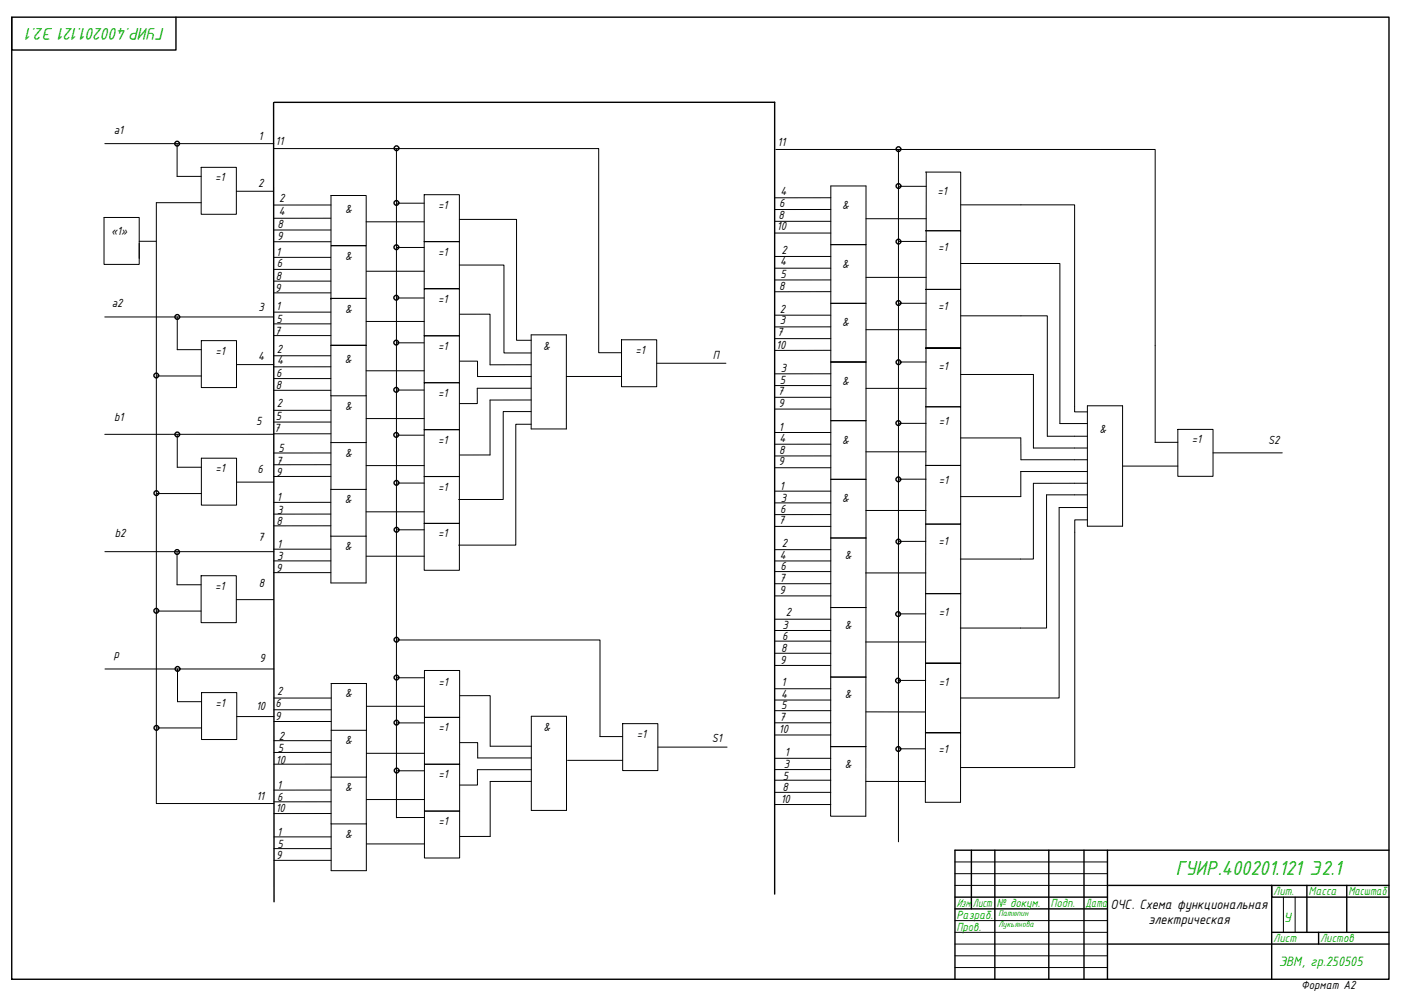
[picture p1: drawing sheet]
<svg xmlns="http://www.w3.org/2000/svg" width="594mm" height="420mm" viewBox="0 0 594 420" stroke-linecap="round" stroke-linejoin="round" font-family="sans-serif">
<path d="M5 7.3h584v407.9h-584z" fill="none" stroke="#000" stroke-width=".59"/>
<!-- layer: 0 -->
<g fill="none" stroke="#000" stroke-width=".59">
<path d="M5 7.3v13.9h69.6v-13.9M116 43.5l.2 338.8M116.2 43.4h212.3v335.7M411.9 360.5v24.8M421.9 360.5v54.7M444.7 360.5v54.7M459.7 360.5v54.7M469.6 360.5v54.7M469.6 375.4h119.4M554.2 375.4v19.9M571.1 375.4v19.9M589 360.5h-184.1v54.7"/>
<path d="M404.9 380.4h64.7M404.9 385.3h64.7M539.2 395.3h49.8M559.1 395.3v5M589 380.4h-49.8v-5v39.8M469.6 400.3h119.4"/>
<circle cx="75.1" cy="60.9" r="1.01"/>
<circle cx="168.1" cy="62.9" r="1.01"/>
<circle cx="381" cy="63.2" r="1.01"/>
<circle cx="381" cy="78.9" r="1.01"/>
<circle cx="168.1" cy="86" r="1.01"/>
<circle cx="168.1" cy="104.8" r="1.01"/>
<circle cx="381" cy="102.4" r="1.01"/>
<circle cx="75.2" cy="134.4" r="1.01"/>
<circle cx="168" cy="126.2" r="1.01"/>
<circle cx="381" cy="128.5" r="1.01"/>
<circle cx="66.3" cy="159.2" r="1.01"/>
<circle cx="168" cy="145.3" r="1.01"/>
<circle cx="381" cy="153.6" r="1.01"/>
<circle cx="168" cy="165.3" r="1.01"/>
<circle cx="380.9" cy="179.4" r="1.01"/>
<circle cx="75.2" cy="184.2" r="1.01"/>
<circle cx="168" cy="184.4" r="1.01"/>
<circle cx="66.3" cy="209.1" r="1.01"/>
<circle cx="168.1" cy="204.7" r="1.01"/>
<circle cx="380.9" cy="203.2" r="1.01"/>
<circle cx="75.1" cy="234" r="1.01"/>
<circle cx="168.1" cy="224.6" r="1.01"/>
<circle cx="381" cy="229.6" r="1.01"/>
<circle cx="66.3" cy="259" r="1.01"/>
<circle cx="168.1" cy="271.2" r="1.01"/>
<circle cx="380.8" cy="260.4" r="1.01"/>
<circle cx="75.3" cy="283.6" r="1.01"/>
<circle cx="168.1" cy="287.3" r="1.01"/>
<circle cx="380.8" cy="288.6" r="1.01"/>
<circle cx="66.3" cy="308.6" r="1.01"/>
<circle cx="168.1" cy="306.4" r="1.01"/>
<circle cx="380.9" cy="317.6" r="1.01"/>
<circle cx="168.2" cy="326.7" r="1.01"/>
</g>
<path d="M404.9 365.4h64.7M404.9 370.4h64.7M404.9 375.4h64.7M404.9 390.3h64.7M404.9 395.3h64.7M544.2 380.4v14.9M549.2 380.4v14.9M404.9 405.2h64.7M404.9 410.2h64.7M404.9 400.3h64.7" fill="none" stroke="#000" stroke-width=".42"/>
<g fill="none" stroke="#000" stroke-width=".42">
<path d="M44.4 60.9h71.7M75.1 60.9v13.9h10.2M116.1 63h137.8v86.5h9.6M168.1 63.1v283.6M329 63.4h52v293.5M380.9 63.4h108.9v124.1M381.1 79h11.7M85.3 85.9h-19v254.8h49.9M100.2 81.1h15.8M116.1 97.5h24.2M140.3 92.5h-24.2M140.4 86.9h-24.3"/>
<path d="M155.2 94h24.7M168.2 86.1h11.7M194.8 93h24.2v51.3h6.2M328.5 93.8h23.8M328.5 98.8h23.8M352.3 83.8l-23.8 .1M352.3 88.8h-23.8M367.2 92.7h25.6M407.4 86.8h48.3v87.8h5.4M59 102.3h7.2M116 109.1h24.2M116.1 119.2h24.2"/>
<path d="M116.1 114.2h24.2M116.1 102.5h24.2M155.4 115h24.6M168.2 104.9h11.7M194.8 112.4h18.9v37.2h11.5M328.5 108.7h23.8M328.5 113.7h23.8M352.3 118.7h-23.8M367.2 117.6h25.6M381 102.4h11.7M407.4 111.7h42v67.9h11.7M44.4 134.4h71.7"/>
<path d="M75.2 134.4v13.9h10.2M116.1 137.3h24.2M116.1 132.3h24.2M116.1 124.2h24.2M155.3 136.3h24.6M168.1 126.3h11.7M195 133.2h12.8v21.5l17.4-.1M328.5 133.6h23.8M352.3 138.6h-23.8M352.3 123.7h-23.8M367.2 139.8h25.6M381.1 128.6h11.7"/>
<path d="M407.4 133.9h36.7v51.1h17M66.3 159.4h19.1M100.3 154.6h15.8M116 150.8h24.2M116.1 142.3h24.2M140.3 155.5h-24.2M155.3 157.2h24.6M168.1 145.4h11.7M195 153.1h7.5v6.5h22.7M240.2 159.6h23.3M278.5 154h29.3M328.5 143.6h23.8"/>
<path d="M352.3 158.5h-23.8M352.3 148.5l-23.8 .1M381 153.5h11.7M407.4 158.8h30.8v31.1h22.9M116.1 178.9h24.2M116.1 174h24.2M116.1 160.5h24.2M116.1 165.5h24.2M155.3 177.5h24.6M168.1 165.4h11.7M225.2 174.5h-11.8v37.3h-18.9M225.2 164.6h-22.8v6.5h-7.5"/>
<path d="M225.2 169.6h-17.4v23.3h-12.8M225.3 179.9h-6.6v51.2h-24.2M328.5 168.4h23.8M328.5 173.4h23.8M328.5 163.5h23.8M367.2 164.7h25.6M381 179.5h11.7M75.2 184.2v13.9h10.2M116.1 183.9h24.2M116.1 184.1l-71.7 .1M140.3 192l-24.2 .1M140.3 197h-24.2"/>
<path d="M155.3 197.4h24.6M168.1 184.5h11.7M328.5 198.3h23.8M328.5 183.4h23.8M352.3 193.3h-23.8M352.3 188.3h-23.8M367.2 191.6h25.5M407.3 185.7h25.6v9.2h28.2M432.8 199.9h28.3M432.9 199.9v10.6h-25.6M476.1 197.6h23.3M489.8 187.5h9.6"/>
<path d="M514.4 192h29.3M66.4 209.3h19M100.3 204.4h15.8M140.3 202h-24.2M140.3 213h-24.2M140.3 218h-24.2M155.3 217h24.6M168.2 204.8h11.7M328.5 208.2h23.8M328.5 213.2h23.8M352.3 218.2h-23.8M367.2 216.4h25.5"/>
<path d="M381 203.2h11.7M461.1 204.9h-22.9v32.1h-31M461.1 209.8h-17.3v56.5h-36.6M461.1 215.2h-12v80.7h-41.8M44.5 233.9h71.6M75.1 234v13.9h10.2M116.1 237.8h24.2M116.1 232.8h24.2M140.3 222.9h-24.2M155.3 235.8h24.6M168.1 224.6h11.8M328.5 233h23.8"/>
<path d="M328.5 237.8h23.8M328.5 223.2h23.8M380.9 229.5h11.7M461.1 220.4h-5.4v105h-48.4M66.3 259.1h19M100.2 254.2h15.8M116.1 242.8h24.2M328.5 247.5h23.8M328.5 242.3h23.8M328.5 252.6h23.8M367.1 242.9h25.5M168.2 271.3h86.2v41"/>
<path d="M328.5 262.5h23.8M328.5 277h23.8M328.5 267.3h23.8M328.5 271.8h23.8M367.1 272.2h25.5M380.9 260.3h11.7M44.5 283.6h71.7M75.3 283.6v13.9h10.2M116.2 296h24.2M155.4 299.4h24.6M168.2 287.4h11.7M195.1 295l12.8-.1v21.5h17.4"/>
<path d="M328.5 292h23.8M328.5 296.8h23.8M328.5 282.1h23.8M380.8 288.5h11.7M66.4 308.6h19.1M100.4 303.8h15.8M116.2 300.9h24.2M116.2 305.9h24.2M116.2 314h24.2M140.4 319h-24.2M155.4 319.4h24.6M168.2 306.5h11.7"/>
<path d="M195.1 314.9h7.4l.1 6.5h22.7M254.4 312.3h9.6M279 316.8h29.3M328.5 306.5h23.8M328.5 301.3h23.8M328.5 311.6h23.8M367.2 301.8l25.3 .1M381 317.5h11.4M140.4 324h-24.2M140.4 335h-24.2M140.4 339.9l-24.2 .1M155.4 339h24.6"/>
<path d="M168.3 326.8h11.7M225.3 326.3h-22.9l.1 6.5h-7.5M225.3 331.3h-17.4v23.3h-12.8M240.7 322.4h23.3M328.4 321.5h23.9M328.4 335.9h23.9M328.4 326.3h23.9M328.4 330.8h23.9M367.2 331.3h25.2M116.2 354.8h24.2M116.2 359.8h24.2M140.4 344.9h-24.2"/>
<path d="M155.4 357.8h24.6M168.2 346.6h11.8M328.4 341.1h23.9M116.2 364.8h24.2"/>
</g>
<g fill="none" stroke="#000" stroke-width=".42">
<path d="M85.3 71h14.9v19.8h-14.9zM352.3 78.8h14.9v24.9h-14.9zM392.5 73h14.9v24.8h-14.9h14.9v24.9h-14.9h14.9v24.9h-14.9M392.8 73l-.4 267.1h14.9v-29.4h-14.9h14.9l.1-29.5h-15h15v-29.5h-14.9h14.9v-29.5h-14.9h14.9v-24.9h-14.9h14.9v-24.8h-14.9h14.9v-24.9h-14.9h14.9M140.4 82.9h14.9v21.2h-14.9zM179.9 82.6h14.9v19.9h-14.9zM59 103.1v9h-14.9v-19.9h14.9v17.4M179.9 102.4h14.9v19.9h-14.9zM352.3 103.7h14.9v24.9h-14.9zM140.3 126.5h15v-22.3h-15v22.7M140.3 126.5h15v19.9h-15zM179.9 122.5h14.9v19.9h-14.9z"/>
<path d="M352.3 128.6h14.9v24.9h-14.9zM85.4 144.4h14.9v19.9h-14.9zM140.3 146.5v61h15v-19.9M155.2 146.5v21.3h-14.9M155.3 146.4h-15h15M179.9 142.3h14.9v19.9h-14.9zM225.2 142h15v39.9h-15zM263.5 144.1h15v19.9h-15zM352.3 153.5h14.9v24.9h-14.9zM155.3 167.7v19.9M179.9 162.3h14.9v19.9h-14.9zM352.3 178.4h14.9v24.8h-14.9z"/>
<path d="M461.1 172h14.9v51.1h-14.9zM85.4 194.3h14.9v19.9h-14.9zM140.4 187.6h14.9M179.9 182.2h14.9v19.9h-14.9zM499.4 182.1h15v19.9h-15zM140.3 207.4v19.9h14.9M155.2 207.4v19.9M179.9 202h14.9v19.9h-14.9zM140.3 227.3v19.9h14.9v-19.9M179.9 221.9h14.9v19.9h-14.9zM352.3 228.1v29.5h14.9h-14.9v29.5h14.9h-14.9l-.1 29.4h15M352.3 228.1v-24.9h14.9v24.9"/>
<path d="M352.3 228.1h14.9M367.2 228.1v88.4M85.3 244.1h14.9v19.9h-14.9zM85.5 293.6h14.9v19.9h-14.9zM140.4 289.8h14.9M140.5 289.7l-.1 39.8h15v-19.9M155.4 289.7v19.9h-14.9M180 284.3h14.9v19.9h-14.9zM180 304.1h14.9v19.9h-14.9zM225.3 303.7h14.9v39.9h-14.9zM264 306.8h15v19.9h-15zM352.2 316.5h15l-.1 29.6h-14.9z"/>
<path d="M140.4 329.4v19.9h14.9M155.3 329.4v19.9M180 324h14.9v19.9h-14.9zM140.4 349.3v19.8h14.9v-19.8M180 343.9h14.9v19.9h-14.9z"/>
</g>
<text font-size="9.3" fill="#00ad00" x="498.6" y="371.1">ГУИР.400201.121 Э2.1</text>
<text font-size="7.7" fill="#00ad00" x="69.8" y="11.7" transform="rotate(-180 69.8 11.7)">ГУИР.400201.121 Э2.1</text>
<g font-size="6.2">
<text x="470.8" y="385.3">ОЧС. Схема функциональная</text>
<text x="487" y="391.9">электрическая</text>
</g>
<g font-size="6.2" fill="#00ad00">
<text x="544.3" y="391.1">У</text>
<text x="542.4" y="409.8">ЭВМ, гр.250505</text>
</g>
<g font-size="5.4">
<text x="48.2" y="57">a1</text>
<text x="109.6" y="59.5">1</text>
<text x="116.9" y="61.7">11</text>
<text x="329.7" y="62.1">11</text>
<text x="91.3" y="76.9">=1</text>
<text x="109.5" y="79.1">2</text>
<text x="331" y="82.7">4</text>
<text x="397.5" y="82.7">=1</text>
<text x="118.4" y="85.5">2</text>
<text x="185.8" y="88.5">=1</text>
<text x="330.4" y="87.9">6</text>
<text x="357.2" y="88.6">&amp;</text>
<text x="118.2" y="91.1">4</text>
<text x="146.3" y="90.2">&amp;</text>
<text x="330.1" y="92.9">8</text>
<text x="47.1" y="99.5">«1»</text>
<text x="117.5" y="101.7">9</text>
<text x="117.7" y="96.5">8</text>
<text x="329.4" y="97.6">10</text>
<text x="331.4" y="107.7">2</text>
<text x="397.8" y="106.5">=1</text>
<text x="117.2" y="108.3">1</text>
<text x="117.4" y="113.2">6</text>
<text x="146.3" y="110.2">&amp;</text>
<text x="185.8" y="108.4">=1</text>
<text x="330.8" y="112.6">4</text>
<text x="357.2" y="113.5">&amp;</text>
<text x="116.9" y="118.6">8</text>
<text x="330.9" y="117.9">5</text>
<text x="116.7" y="123.8">9</text>
<text x="330.4" y="122.9">8</text>
<text x="47.4" y="130.2">a2</text>
<text x="109.7" y="131.7">3</text>
<text x="117.1" y="131.4">1</text>
<text x="185.8" y="128.5">=1</text>
<text x="397.8" y="131.6">=1</text>
<text x="117.2" y="136.8">5</text>
<text x="146.3" y="132.5">&amp;</text>
<text x="330.7" y="132.5">2</text>
<text x="330.7" y="137.6">3</text>
<text x="116.5" y="142">7</text>
<text x="329.5" y="142.7">7</text>
<text x="357.2" y="138.3">&amp;</text>
<text x="117.3" y="149.5">2</text>
<text x="185.8" y="148.3">=1</text>
<text x="230.4" y="148.4">&amp;</text>
<text x="329.2" y="147.9">10</text>
<text x="91.3" y="150.4">=1</text>
<text x="109.5" y="152.6">4</text>
<text x="117.6" y="154.5">4</text>
<text x="146.3" y="153.8">&amp;</text>
<text x="269.5" y="150">=1</text>
<text x="302.3" y="152.3">П</text>
<text x="117.1" y="159.8">6</text>
<text x="331.2" y="157.6">3</text>
<text x="397.9" y="157">=1</text>
<text x="117" y="165.1">8</text>
<text x="329.9" y="167.6">7</text>
<text x="330.7" y="162.9">5</text>
<text x="357.2" y="163.2">&amp;</text>
<text x="117.4" y="172.6">2</text>
<text x="146.3" y="173.7">&amp;</text>
<text x="185.8" y="168.3">=1</text>
<text x="330.1" y="172.5">9</text>
<text x="48.5" y="178.4">b1</text>
<text x="116.9" y="178">5</text>
<text x="108.6" y="180.1">5</text>
<text x="116.2" y="183.2">7</text>
<text x="330.3" y="182.7">1</text>
<text x="398.1" y="180.2">=1</text>
<text x="466.2" y="183.7">&amp;</text>
<text x="118.2" y="191.7">5</text>
<text x="185.8" y="188.1">=1</text>
<text x="330.5" y="187.5">4</text>
<text x="357.2" y="188.1">&amp;</text>
<text x="505.4" y="188">=1</text>
<text x="537.7" y="188.3">S2</text>
<text x="117.1" y="197">7</text>
<text x="146.3" y="193.6">&amp;</text>
<text x="330.2" y="197.3">9</text>
<text x="330.4" y="192.6">8</text>
<text x="91.4" y="200.2">=1</text>
<text x="109.2" y="200.6">6</text>
<text x="117.2" y="201.7">9</text>
<text x="185.8" y="208">=1</text>
<text x="330.7" y="207.7">1</text>
<text x="398.1" y="205">=1</text>
<text x="117.5" y="212.5">1</text>
<text x="146.3" y="213.4">&amp;</text>
<text x="331.2" y="212.7">3</text>
<text x="357.2" y="213">&amp;</text>
<text x="117.6" y="217.8">3</text>
<text x="330.8" y="217.5">6</text>
<text x="48.7" y="227.7">b2</text>
<text x="117.2" y="222.5">8</text>
<text x="185.8" y="227.9">=1</text>
<text x="330.3" y="222.3">7</text>
<text x="109.4" y="229.4">7</text>
<text x="117.5" y="232.3">1</text>
<text x="146.3" y="233.2">&amp;</text>
<text x="331.6" y="231.9">2</text>
<text x="397.9" y="231.2">=1</text>
<text x="117.6" y="237.6">3</text>
<text x="330.6" y="236.9">4</text>
<text x="358.3" y="237">&amp;</text>
<text x="117.1" y="242.3">9</text>
<text x="331" y="241.8">6</text>
<text x="91.2" y="250.1">=1</text>
<text x="109.7" y="248.8">8</text>
<text x="330.5" y="246.7">7</text>
<text x="330.5" y="251.7">9</text>
<text x="333.2" y="261.3">2</text>
<text x="398.1" y="261.1">=1</text>
<text x="331.9" y="266.5">3</text>
<text x="358.2" y="266.5">&amp;</text>
<text x="331.7" y="271.4">6</text>
<text x="48.3" y="279.1">p</text>
<text x="110.1" y="280.5">9</text>
<text x="330.8" y="281.4">9</text>
<text x="331.2" y="276.3">8</text>
<text x="185.9" y="291">=1</text>
<text x="331.3" y="290.7">1</text>
<text x="398.1" y="290.7">=1</text>
<text x="91.4" y="299.6">=1</text>
<text x="116.9" y="300">6</text>
<text x="117.5" y="294.6">2</text>
<text x="146.4" y="295.7">&amp;</text>
<text x="331.3" y="296">4</text>
<text x="358.2" y="296">&amp;</text>
<text x="108.6" y="301.1">10</text>
<text x="116.6" y="305.2">9</text>
<text x="330.5" y="305.6">7</text>
<text x="331.2" y="300.7">5</text>
<text x="185.9" y="310.1">=1</text>
<text x="230.4" y="310.1">&amp;</text>
<text x="330.3" y="310.6">10</text>
<text x="118.3" y="313.7">2</text>
<text x="146.4" y="315.6">&amp;</text>
<text x="270" y="312.8">=1</text>
<text x="301.8" y="314.4">S1</text>
<text x="117" y="323.7">10</text>
<text x="117.8" y="319">5</text>
<text x="332.8" y="320.7">1</text>
<text x="398" y="319.4">=1</text>
<text x="185.9" y="330">=1</text>
<text x="332.3" y="325.7">3</text>
<text x="358.2" y="325.5">&amp;</text>
<text x="117.6" y="334.5">1</text>
<text x="146.4" y="335.4">&amp;</text>
<text x="331.8" y="335.5">8</text>
<text x="332" y="330.6">5</text>
<text x="108.8" y="339.4">11</text>
<text x="117.5" y="339.7">6</text>
<text x="331.1" y="340.5">10</text>
<text x="116.9" y="344.4">10</text>
<text x="185.9" y="349.8">=1</text>
<text x="117.6" y="354.3">1</text>
<text x="117.7" y="359.6">5</text>
<text x="146.4" y="355.2">&amp;</text>
<text x="117.2" y="364.3">9</text>
<text x="551.8" y="419.2">Формат А2</text>
</g>
<g font-size="5.4" fill="#00ad00">
<text x="539.9" y="379.7">Лит.</text>
<text x="554.8" y="379.7">Масса</text>
<text x="571.8" y="379.7">Масштаб</text>
<text x="405.6" y="384.6">Изм.</text>
<text x="405.6" y="389.6">Разраб.</text>
<text x="412.6" y="384.6">Лист</text>
<text x="422.5" y="384.6">№ докум.</text>
<text x="445.4" y="384.6">Подп.</text>
<text x="460.3" y="384.6">Дата</text>
<text x="405.6" y="394.6">Пров.</text>
<text x="539.9" y="399.6">Лист</text>
<text x="559.8" y="399.6">Листов</text>
</g>
<g font-size="3.9" fill="#00ad00">
<text x="423.4" y="388.3">Патюпин</text>
<text x="423.4" y="393.1">Лукьянова</text>
</g>
</svg>
